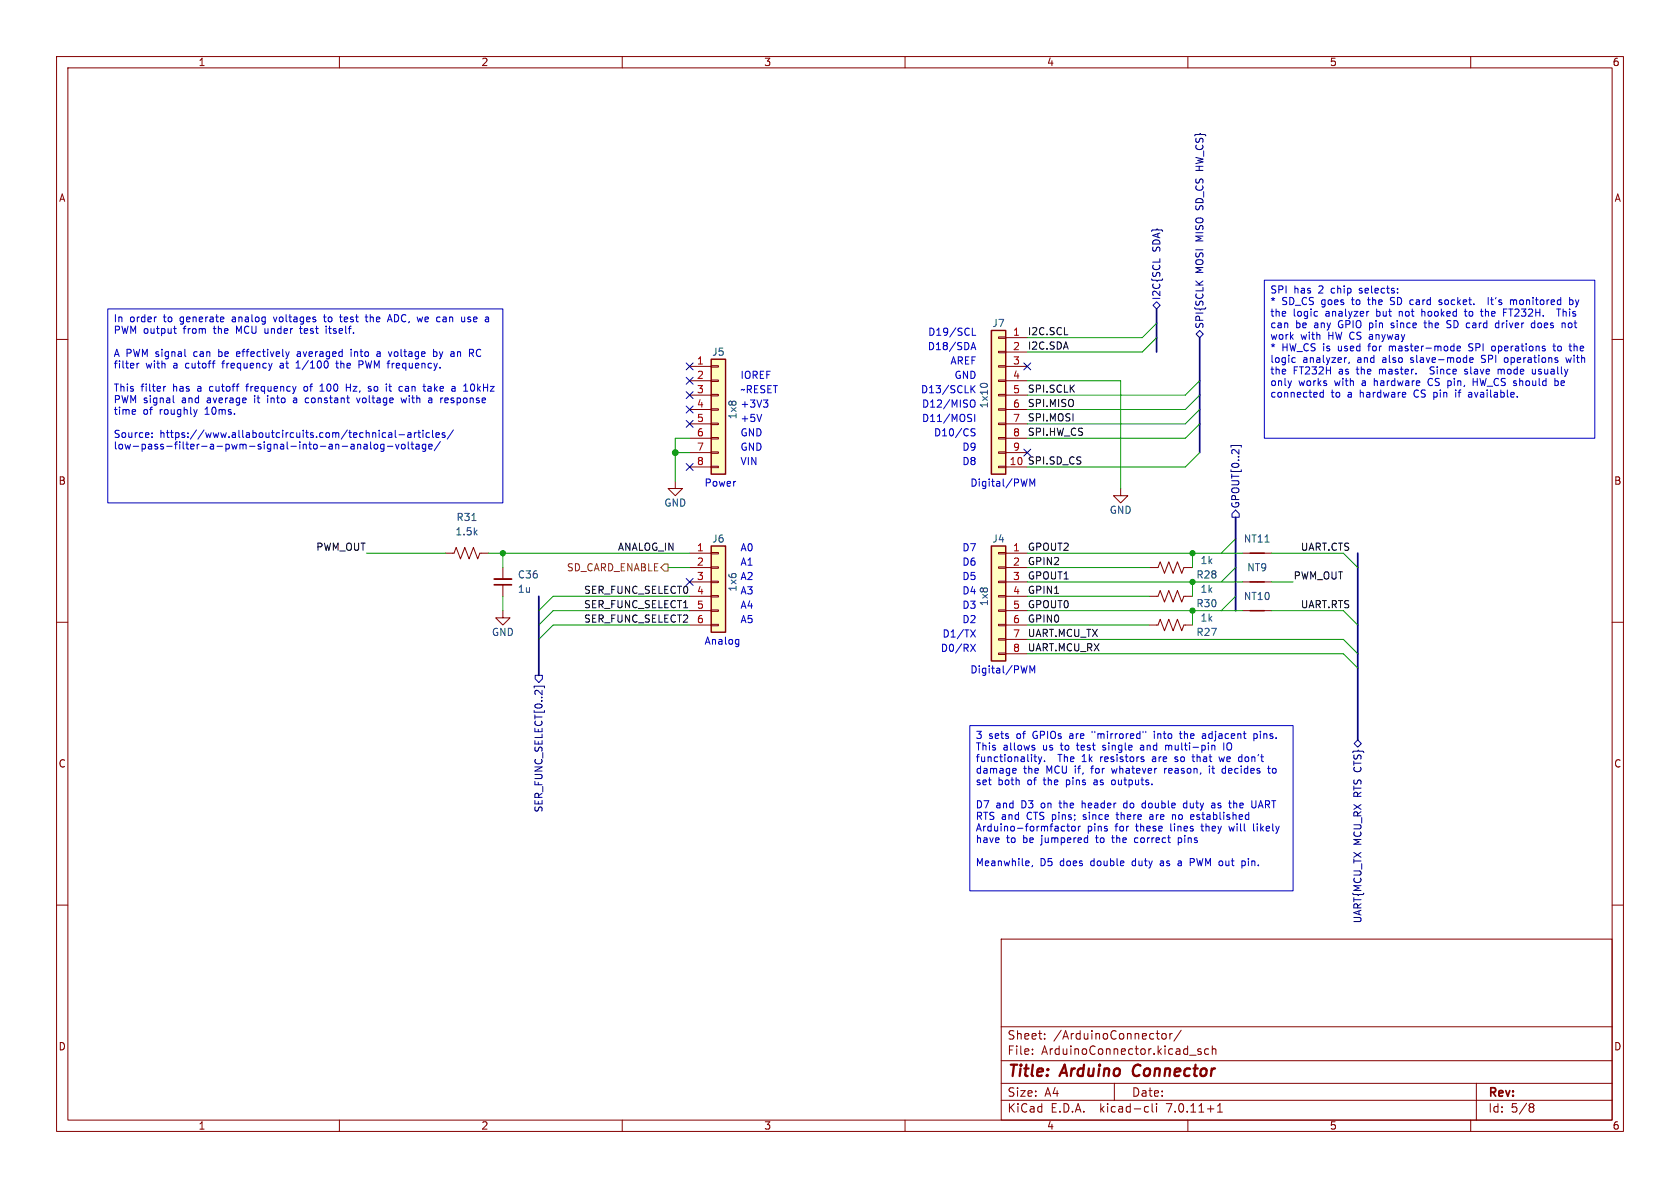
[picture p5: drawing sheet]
<svg xmlns="http://www.w3.org/2000/svg" width="297mm" height="210mm" viewBox="0 0 297 210" stroke-linecap="round" stroke-linejoin="round" font-family="sans-serif">
<g fill="none" stroke="#840000" stroke-width=".18">
<path d="M10 10h277v190h-277zM12 12h273v186h-273zM60 10v2M110 10v2M160 10v2M210 10v2M260 10v2M10 60h2M176.5 59.6h1.3v.2h-1.3zM177.8 59.7h3.8M285 60h2M121.9 64.8h3.8"/>
<path d="M121.9 67.3h3.8M121.9 69.9h3.8M121.9 72.4h3.8M121.9 74.9h3.8M121.9 77.5h3.8M125.7 79.9h1.3v.2h-1.3zM125.7 77.3h1.3v.3h-1.3zM125.7 74.8h1.3v.3h-1.3zM125.7 72.3h1.3v.2h-1.3zM125.7 69.7h1.3v.3h-1.3zM125.7 67.2h1.3v.2h-1.3zM125.7 64.6h1.3v.3h-1.3z"/>
<path d="M176.5 79.9h1.3v.2h-1.3zM176.5 77.3h1.3v.3h-1.3zM176.5 74.8h1.3v.3h-1.3zM176.5 72.3h1.3v.2h-1.3zM176.5 69.7h1.3v.3h-1.3zM176.5 67.2h1.3v.2h-1.3zM176.5 64.6h1.3v.3h-1.3zM176.5 62.1h1.3v.3h-1.3zM177.8 62.2h3.8M177.8 64.8h3.8M177.8 67.3h3.8M177.8 69.9h3.8"/>
<path d="M177.8 72.4h3.8M177.8 74.9h3.8M177.8 77.5h3.8M78.7 97.8h1.6l.3-1 .8 2 .8-2 .7 2 .8-2 .8 2 .3-1h1.6M119.4 85.1v1.3h1.2l-1.2 1.2-1.3-1.2h1.3M121.9 97.8h3.8M121.9 82.6h3.8M121.9 80h3.8M125.7 82.4h1.3v.3h-1.3zM125.7 97.7h1.3v.2h-1.3zM176.5 82.4h1.3v.3h-1.3zM176.5 97.7h1.3v.2h-1.3z"/>
<path d="M177.8 97.8h3.8M177.8 82.6h3.8M177.8 80h3.8M198.1 86.4v1.2h1.3l-1.3 1.3-1.3-1.3h1.3M219.7 97.8h5.1M10 110h2M88.9 108v1.2h1.3l-1.3 1.3-1.3-1.3h1.3M88.9 100.3v2.1M88.9 103.4v2M121.9 108h3.8M121.9 102.9h3.8M121.9 100.3h3.8"/>
<path d="M121.9 105.4h3.8M121.9 110.5h3.8M125.7 110.4h1.3v.2h-1.3zM125.7 107.8h1.3v.3h-1.3zM125.7 105.3h1.3v.2h-1.3zM125.7 102.7h1.3v.3h-1.3zM125.7 100.2h1.3v.3h-1.3zM176.5 115.4h1.3v.3h-1.3zM176.5 112.9h1.3v.3h-1.3zM176.5 110.4h1.3v.2h-1.3zM176.5 107.8h1.3v.3h-1.3zM176.5 105.3h1.3v.2h-1.3z"/>
<path d="M176.5 102.7h1.3v.3h-1.3zM176.5 100.2h1.3v.3h-1.3zM177.8 108h3.8M177.8 102.9h3.8M177.8 100.3h3.8M177.8 105.4h3.8M177.8 110.5h3.8M177.8 113h3.8M177.8 115.6h3.8M203.2 110.5h1.5l.4-1 .8 2 .7-2 .8 2 .8-2 .7 2 .4-1h1.5M203.2 100.3h1.5l.4-1 .8 2 .7-2 .8 2 .8-2 .7 2 .4-1h1.5M203.2 105.4h1.5l.4-1 .8 2 .7-2 .8 2 .8-2 .7 2 .4-1h1.5"/>
<path d="M219.7 108h5.1M219.7 102.9h5.1M285 110h2M10 160h2M285 160h2M177 166h108v32h-108zM60 198v2M110 198v2M160 198v2M177 194.5h108M177 191.5h108M177 187.5h108"/>
<path d="M177 181.5h108M182.5 186.3v.1M182.5 185.5v.1M184.7 183.6v.1M184.7 182.8v.1M197 191.5v3M202.6 195.6l.4 .1M203 196.5l-.4 .1M203.7 195.1v1.3l.2 .2M204.5 195.1v.1M204.5 195.6v1M205.5 182.8l.2-.1 .4 .1 .1 .6-.2 .2-.3 .1-.2-.1z"/>
<path d="M206.8 182.7v1M207.2 182.7l-.2 .1-.2 .2M208.8 182.1l-1.3 2M210 198v2M210.3 186.5h1.2M212.3 185.5l-.3-.1-.3 .2 .1 .2 .5 .2v.3h-.6M213.7 185.5l-.5-.1-.2 .3v.4l.1 .2h.6M214.3 185.5l.2-.1 .4 .1 .1 .9M214.3 184.9v1.5M215.2 196.6h.9M215.2 195.5l.5-.4v1.5M260 198v2"/>
<path d="M261 191.5v6.5M270.6 195.1h.3l.3 .3-.3 .3M270.6 195.7h.3M270.9 195.7l.2 .2 .1 .4-.3 .3h-.3"/>
</g>
<path d="M200.6 188.5a1.27 1.27 0 0 0 0 1.6" fill="none" stroke="#840000" stroke-width=".4"/>
<path d="M175.3 58.4h2.5v25.4h-2.5zM125.7 63.5h2.6v20.3h-2.6zM125.7 96.5h2.6v15.3h-2.6zM175.3 96.5h2.5v20.3h-2.5zM221 97.8h2.5M221 108h2.5M221 102.9h2.5" fill="none" stroke="#840000" stroke-width=".25"/>
<path d="M87.4 102.4h3" fill="none" stroke="#840000" stroke-width=".33"/>
<path d="M87.4 103.4h3" fill="none" stroke="#840000" stroke-width=".3"/>
<g fill="#ffffc2" stroke="#ffffc2" stroke-width=".18">
<path d="M175.3 58.4h2.5v25.4h-2.5z"/>
<path d="M175.3 96.5h2.5v20.3h-2.5z"/>
<path d="M125.7 63.5h2.6v20.3h-2.6z"/>
<path d="M125.7 96.5h2.6v15.3h-2.6z"/>
</g>
<path d="M173.4 67.9l.4-.1 .7 .1M83.4 92h.8" fill="none" stroke="#006464" stroke-width=".18"/>
<g fill="none" stroke="#000084" stroke-width=".18">
<path d="M203.8 54l.7-.7 .6 .7-.6 .6zM205 45.7v.6M211.5 59.1l.6-.7 .6 .7-.6 .6zM121.3 69.2l1.2 1.3M121.3 71.8l1.2 1.2M121.3 74.3l1.2 1.2M121.3 64.2l1.2 1.2M121.3 66.7l1.2 1.2M122.5 69.2l-1.2 1.3M122.5 71.8l-1.2 1.2M122.5 74.3l-1.2 1.2M122.5 64.2l-1.2 1.2"/>
<path d="M122.5 66.7l-1.2 1.2M181 79.4l1.2 1.2M181 64.2l1.2 1.2M182.2 79.4l-1.2 1.2M182.2 64.2l-1.2 1.2M217.6 79.1v-.3h1.8v.3M121.3 81.9l1.2 1.3M122.5 81.9l-1.2 1.3M218.4 90.2l.7 .6v.6h-1.3v-.6zM94.6 119.4h1.3v.6l-.7 .7-.6-.7zM121.3 102.3l1.2 1.2M122.5 102.3l-1.2 1.2"/>
<path d="M94.4 121.6v-.3h1.9v.3M239.4 131.4l.6-.6 .7 .6-.7 .7z"/>
</g>
<path d="M117.5 99.7h.6v1.3h-.6l-.7-.7z" fill="none" stroke="#725600" stroke-width=".18"/>
<g fill="none" stroke="#0000c2" stroke-width=".18">
<path d="M19 54.6h69.9v34.3h-69.9zM30.7 58.1h.5M30.9 57.7v1l.3 .2M48.3 56l.3 .9M53.1 57.7v1l.3 .2M57.2 56h.5M57.4 55.6v1.1l.3 .2M57.7 58.1v.8M58.1 58.1h.5M60 56h.5M60.2 56.7l.3 .2M64.6 56h.4"/>
<path d="M64.7 55.6v1.1l.3 .2M68.6 56.5h.6M68.9 55.6l.4 1.3M78.3 56.7l.2 .2h.3M78.7 56l-.4 .1M78.8 56.4h-.3l-.2 .2M82.7 56.8h.5M83.2 56.1l-.3-.1-.2 .2 .1 .2 .4 .1M171.9 58v1.3h.6M223.5 49.5h58.4v28h-58.4zM232.9 55.8l-.1 .1M242 55l-.3 .2"/>
<path d="M245.8 53.8h.2M245.8 52.8l.2 .4M245.9 57.9h.1M246.1 57.1l-.2 .2 .2 .2M251.4 54.6v1.3M251.5 55l-.1 .2M251.7 57.1h.5M251.9 56.7v1.1l.3 .1M254.9 53.1l-.3-.1-.2 .2 .5 .4M254.9 53.7l-.2 .1h-.3M255.8 57.9h.6M255.8 56.9l.1 .3 .5 .2"/>
<path d="M258.9 55h.4M259 54.6v1.1l.3 .2M261.7 55h.5M261.9 55.7l.3 .2M263.1 52.6v1.2M263.5 53h.5M263.7 52.6v1.1l.3 .1M264.4 57.8l.2 .1h.4M265 57.2l-.4-.1-.2 .1M265 56.7v1.2M265.8 55.2h.4M267.2 53l.4 .2"/>
<path d="M267.6 53.2l.2-.2 .3 .1v.7M267.6 53.2v.6M270.8 57.2h.5M270.8 57.9h.5M271.3 56.7v1.2M275.6 54.6v1.3M276.3 54.6v1.3M276.5 55l-.2 .2M277.5 53.1l.4-.1 .2 .2-.1 .6h-.5M277.5 52.6v1.2M277.5 57.1l-.3 .2v.4l.3 .2M278.5 53l.3 .8"/>
<path d="M278.8 53.8l-.3 .5M279.1 53l-.3 .8M23.9 73.2h-.1M24 72.6v.1l-.6 .1M24.2 64.2v.9M24.3 64.3l-.1 .2M26.9 77.2v.1M26.9 76.5v.2M28.9 68.3v.9M29.3 68.3l-.4 .2M30.6 69.9v1.1l.2 .2M32.7 62.8l.2 .2"/>
<path d="M34.9 72.4l-.3 .8M37.5 64.2h.5M37.9 63.8h.1M42 62.2l-.2 .2v.4l.2 .2M42.4 62.5l-.6 .1M43.4 68.3h.5M43.7 67.9l-.1 1.3M47.3 70.4v.8M49.7 64.6l-.2 .2 .2 .3M51.1 62.2l-.3 .8M52.3 70.7h-.3l-.1 .2v.2l.4 .1M52.3 65.1h.8"/>
<path d="M52.3 64.2l.4-.4v1.3M52.9 62.2h-.3M53 62.5h-.3l-.2 .2 .1 .3h.4M54.2 68.3l-.4 .1-.1 .1 .1 .5 .4 .2M54.2 70.4h.4M54.6 71.1l-.4 .1M56.6 69.2h.7M56.6 68.2l.3-.3v1.3M59.5 63.8v1.1l.3 .2M60.5 78.9h1M61.2 67.9v1.3M61.2 68.5h.8"/>
<path d="M62 67.9v1.3M62.1 61.7v.2M62.1 62.2v.8M62.6 78.8l-.4 .1-.2 .2 .2 .3 .4-.1M62.6 78.7v.7M63 70.4l.3 .8 .3-.8M63.2 78.5v.9M63.8 78.7v.7M64.2 64l-.1 .4-.6 .1M64.9 78.8l-.4 .1-.2 .2 .2 .3 .4-.1M64.9 78.7v.7M65.5 68.7l.1 .2-.1 .3"/>
<path d="M65.5 68.3l.1 .1M65.5 78.1v1.1l.2 .2M66.2 78.7l-.1 .4 .3 .3 .3-.1 .1-.2-.1-.4M66.7 62.2h.5v.8M67.2 62.5h-.4l-.2 .2 .2 .3h.4M67.3 78.7v.6l.2 .1 .4-.1M67.9 78.5v1.1l-.3 .2-.3-.1M68.3 67.9v.1M68.5 78.9h1M68.7 68.3h.5M68.7 76.5h.5l.1 .8M68.9 67.9v1.1"/>
<path d="M69 69.1l.2 .1M69.3 76.8h-.5l-.1 .2 .1 .3h.5M69.9 76.1v1.1l.2 .1M69.9 78.5l.3 .9 .3-.9M70.5 76.8h1M70.9 70.4l.2 .8 .3-.6 .2 .6 .3-.8M71 78.7l.2-.2 .4 .2v.4l-.1 .2-.3 .1-.2-.1zM72.1 68.3l-.4 .1M72.1 68.7h-.3l-.2 .2 .1 .2 .4 .1M72.1 76.5h.5l.1 .8M72.2 78.1v1.1l.2 .2M72.7 78.5h.4"/>
<path d="M72.7 76.8h-.5l-.1 .2 .1 .3h.5M72.8 78.1v1.1l.3 .2M73.3 76.5v.8M73.6 78.6h.4l.1 .8M73.6 76.5l-.3 .2M73.9 76.5h.4M74 76.1v1.1l.3 .1M74.1 78.8l-.4 .1-.2 .2 .2 .3 .4-.1M74.8 76.1v.1M74.8 76.5v.8M75 67.9v1.1M75.3 78.6l-.4-.1-.2 .3 .1 .5h.5"/>
<path d="M75.3 78.5v1.1l-.3 .2-.3-.1M75.7 68.4h.5v.8M75.7 69.1h.5M75.8 79l.6-.2-.1-.2-.3-.1-.2 .2 .1 .6h.4M75.9 70.4h.3l.1 .1v.7M75.9 76.5h-.3l-.3 .2 .1 .6h.5M76.2 68.6l-.5 .1M76.3 70.7h-.4M76.3 71.1l-.4 .1M76.5 76.1v1.1l.1 .1M76.6 62.2h.4l.3 .2-.2 .6h-.5M76.6 61.7v1.3"/>
<path d="M77.1 76.9l.6-.1-.1-.3h-.3l-.2 .2v.6h.5M77.7 62.2l.3 .8M77.8 63.4h-.1M77.9 78l-1.1 1.7M78.6 76.5h-.3l-.1 .2v.1l.4 .2v.3h-.4M78.8 70.4h.4v.3l-.6 .1M79.2 71.1l-.4 .1M80.2 76l-1.1 1.6M80.9 62.2v.8M81.1 62.2l-.2 .1M82.2 68.1l.1-.2v1.3M83.3 68l.2-.1a.72 .72 0 0 1 .1 1.3"/>
<path d="M83.7 61.9l-.7-.2v1.3M84.6 61.7a.68 .68 0 0 0-.4 .7 .68 .68 0 0 0 .4 .6M134.7 73.2l-.5 1.3M135 70.7h.7l-.4 .5M135.5 71.2l.2 .2v.3l-.2 .3M171.5 73.9l.3 .3-.3 .3M171.6 73.2l.2 .1M171.6 70.9l.2-.2a.43 .43 0 0 1 .6 .4v.5a.43 .43 0 0 1-.3 .4 .43 .43 0 0 1-.5-.2M171.7 61.8l.4-1.3 .4 1.3M171.7 76.3l.6 .2 .1 .3-.3 .3-.4-.1M171.8 61.5h.6M171.8 68.7l.6 .7"/>
<path d="M172.3 73.2v1.3M172.4 75.8h-.5l-.2 .1M172.4 68.2l-.7 .7M228.3 67.3l-.3 .9M228.9 63.2l.1 .1M229 64l-.4 .1M233.9 69.4h-.3l-.3 .2 .2 .5h.4M233.9 68.9v1.3M237.9 63.2h.2M238.5 64l-.1 .3M245.6 61.2v.8M252.7 67l-.2 .4 .2 .7"/>
<path d="M252.8 66.1h.5M252.8 65.1l.1 .3 .4 .1M257.4 69.4v.8M257.6 61.6l.6-.1-.1-.3h-.3l-.2 .2 .1 .6h.4M259.4 65.3h-.3l-.2 .2 .6 .4M259.5 65.9l-.2 .2h-.4M259.6 70l.2 .2 .4-.1M259.6 62h.5M259.8 63.6l.6-.1v-.2l-.4-.1-.2 .2 .1 .6h.5M260 69.4h.1M260.2 60.8h-.3l-.3 .2 .2 .3 .3 .1M260.2 69.7h-.4l-.2 .2"/>
<path d="M260.4 66.9v1.3M260.4 67.5h.8M261.9 64l.2 .1M261.9 63l.2 .4M263.8 62h.4M263.8 61.2h.4M264.8 65.4l.4-.1 .2 .2M264.8 65.3v.8M265.4 65.5v.6M265.6 65.3l-.2 .2M266 63.3l-.1 .5 .2 .2 .3 .1M271.4 66l-.1 .1h-.3"/>
<path d="M271.4 65.3v.8M274.5 61.2h.5M274.7 60.8v1l.3 .2M274.9 66.9v1.3M275.4 67.4v.6l-.2 .2-.3-.1M276.8 63.2l.3 .9 .2-.6 .2 .6M278.3 60.8v1.2M278.5 61.2l-.2 .1M182.1 85.9v-1.2l.4 .9 .4-.9v1.2M130.2 113l.4 .1M130.6 113v1.1l-.2 .2M130.6 113.8l-.4 .1"/>
<path d="M171.6 113.9l.8 1.3M171.6 111.3l.8 1.3M172.4 113.9l-.8 1.3M172.4 111.3l-.8 1.3M182.1 119v-1.3l.4 .9 .4-.9v1.3M171.4 128.3h57.2v29.2h-57.2zM179.6 136.6l-.4 .1M179.6 136v.1l-.6 .2M182.8 132.2l.2 .1-.2 .3M182.8 131.7l.1 .1M182.8 133.8h.5M183 133.4v1.1l.3 .1"/>
<path d="M183.6 133.8l.3 .8M183.9 134.6l-.3 .5M184.2 133.8l-.3 .8M184.7 134.5v.1M193.1 129.3v.2M193.5 137.9h-.1M193.5 138.2l-.1 .2 .1 .3M194.9 132.5l.2 .1M195.1 131.7l-.2 .2 .2 .3M196.5 135.8l.3 .9M196.9 137.9h-.3l-.1 .2 .1 .5 .3 .1M202 131.7l-.3 .1"/>
<path d="M202.1 132.1h-.3l-.2 .2 .1 .2 .4 .1M202.1 129.3v.2M202.2 134.3v.3M202.6 129.3v.2M203.9 133.8h-.1M203.9 134.2l-.2 .1 .2 .3M204.1 129.3v.1M204.1 129.7v.8M205.9 135.8v.9M206.1 131.9l.3-.2 .2 .2M206.1 131.7v.9M206.2 135.8l-.3 .3"/>
<path d="M207.7 134.6h.4M207.7 134l.1 .2h.3M208.5 129.7h.5M208.7 129.3v1.1l.3 .1M210.9 133.4v1.1M211 134.6h.2M212.6 129.8h.5v.7M212.6 130.5h.5M213.1 130l-.5 .1M213.8 135.8v.9M214.2 135.8h.5M214.8 131.9v.7"/>
<path d="M215.5 133.8l.2 .8 .3-.6 .2 .6 .3-.8M216.3 135.8l.3 .1M216.3 131.3v1.3M216.6 136.6l-.3 .1M216.6 135.4v1.3M216.9 131.7l.1 .7 .2 .2M219.6 133.4v1.2M221.7 129.8l.3-.1 .3 .2-.1 .6h-.5M221.7 129.7v1.3M224.1 135.8h.5M224.3 135.4v1.1l.3 .2M225.2 135.8l-.3 .3v.3l.3 .3"/>
<path d="M181.8 152.2l.1 .3-.6 .1M181.9 153h-.1M182.5 153l-.1 .2M187.6 146.7l.3 .2 .3-.1M187.7 146.2l-.1 .1M188.8 145.6v1.1l.3 .2M189.5 146.2l-.1 .5 .3 .2 .3-.1 .1-.1-.1-.5M190.6 146.1v.8M191 146.1l-.4 .2M191.3 141.5v1.3M191.5 142l-.2 .1M192.3 147.7v1.2"/>
<path d="M192.3 148.9h-.1M196.5 148.1h.5M196.7 147.7l.1 1.2M197.3 144h.5M197.5 143.6v1.2M199.1 142h-.4l-.1 .2 .1 .5 .4 .1M201 148.1l-.3 .1-.1 .1v.5l.4 .1M202 142h.5M202 142.8h.5M203.6 144l-.3 .1M203.7 144.4h-.3l-.2 .2 .1 .2 .4 .1M205.3 152.2l-.1 .1"/>
<path d="M205.3 152.6l-.2 .1 .2 .3M207.3 144.1l.3-.1 .2 .2M207.3 144v.9M208.3 148.2l.4-.1 .1 .1M208.3 148.1v1.3M208.7 152.2l-.4 .1M208.7 152.6h-.3l-.2 .1 .1 .3h.4M208.8 148.8l-.1 .1h-.4M209.8 142h-.3l-.3 .2 .1 .6h.5M209.8 141.5v1.3M211 151.8h-.6v1.2M211 152.4h-.6"/>
<path d="M211 144.8l-.3 .1M211.1 144.2v.1l-.6 .1M212.3 146.1h.5M212.5 145.6v1.2M214.4 142h.3l.1 .8M214.8 142.8h-.4M214.8 142.3h-.4M217.3 146.1l.2 .8 .2-.6M217.4 141.5v1.1M218.1 141.5v1.3M218.5 142l-.4 .1M219.7 152.2l.3 .1 .2 .1-.1 .5-.4 .1"/>
<path d="M221.6 145.6v1.1l.2 .2M222 141.5v1.2M222.6 142.5h.6M222.9 141.5l-.4 1.3"/>
</g>
<path d="M204.5 54.6v7.6M212.1 59.7v20.3M218.4 91.4v16.6M240 97.8v33M95.2 105.4v14" fill="none" stroke="#000084" stroke-width=".3"/>
<g fill="none" stroke="#009600" stroke-width=".18">
<path d="M204.5 57.2l-2.6 2.5h-20.3M204.5 59.7l-2.6 2.5h-20.3M121.9 77.5h-2.5v7.6M181.6 67.3h16.5v19.1M212.1 74.9l-2.6 2.6h-27.9M212.1 69.9l-2.6 2.5h-27.9M212.1 72.4l-2.6 2.5h-27.9M212.1 67.3l-2.6 2.6h-27.9M64.8 97.8h13.9M86.4 97.8h35.5M88.9 97.8v2.5M119.4 80h2.5"/>
<path d="M181.6 97.8h38.1M210.8 97.8v2.5M212.1 80l-2.6 2.6h-27.9M218.4 95.3l-2.5 2.5M224.8 97.8h12.7l2.5 2.5M88.9 105.4v2.6M118.1 100.3h3.8M121.9 108h-24.1l-2.6 2.5M121.9 105.4h-24.1l-2.6 2.6M121.9 110.5h-24.1l-2.6 2.5M181.6 108h38.1M181.6 105.4h21.6"/>
<path d="M181.6 110.5h21.6M181.6 100.3h21.6M181.6 102.9h38.1M181.6 115.6h55.9l2.5 2.5M181.6 113h55.9l2.5 2.6M210.8 102.9v2.5M210.8 108v2.5M218.4 105.4l-2.5 2.6M218.4 100.3l-2.5 2.6M224.8 108h12.7l2.5 2.5M224.8 102.9h3.8"/>
</g>
<g fill="#009600" stroke="#009600" stroke-width=".18">
<circle cx="210.8" cy="108" r=".46"/>
<circle cx="210.8" cy="102.9" r=".46"/>
<circle cx="210.8" cy="97.8" r=".46"/>
<circle cx="119.4" cy="80" r=".51"/>
<circle cx="88.9" cy="97.8" r=".46"/>
</g>
<g font-size="2.8" fill="#840000">
<text x="178" y="190.9">Title:</text>
<text x="187.7" y="190.9">Arduino</text>
<text x="201.1" y="190.9">Connector</text>
</g>
<g font-size="2.1" fill="#840000">
<text x="178" y="184">Sheet:</text>
<text x="186.2" y="184">/ArduinoConnector/</text>
<text x="178" y="186.7">File:</text>
<text x="184.1" y="186.7">ArduinoConnector.kicad_sch</text>
<text x="178" y="196.9">KiCad</text>
<text x="178" y="194.1">Size:</text>
<text x="184.7" y="194.1">A4</text>
<text x="185.7" y="196.9">E.D.A.</text>
<text x="194.6" y="196.9">kicad-cli</text>
<text x="200" y="194.1">Date:</text>
<text x="206.5" y="196.9">7.0.11+1</text>
<text x="263" y="194.3">Rev:</text>
<text x="263" y="196.9">Id:</text>
<text x="267.1" y="196.9">5/8</text>
</g>
<g font-size="1.8" fill="#840000">
<text x="35" y="11.9">1</text>
<text x="85" y="11.9">2</text>
<text x="135" y="11.9">3</text>
<text x="185" y="11.9">4</text>
<text x="235" y="11.9">5</text>
<text x="285" y="11.9">6</text>
<text x="10.3" y="35.9">A</text>
<text x="285.3" y="35.9">A</text>
<text x="10.3" y="85.9">B</text>
<text x="285.3" y="85.9">B</text>
<text x="10.3" y="135.9">C</text>
<text x="285.3" y="135.9">C</text>
<text x="10.3" y="185.9">D</text>
<text x="285.3" y="185.9">D</text>
<text x="35" y="199.9">1</text>
<text x="85" y="199.9">2</text>
<text x="135" y="199.9">3</text>
<text x="185" y="199.9">4</text>
<text x="235" y="199.9">5</text>
<text x="285" y="199.9">6</text>
</g>
<g font-size="1.8" fill="#000084">
<text x="213" y="36.8" transform="rotate(-90 213 36.8)">SD_CS HW_CS}</text>
<text x="205.3" y="44.5" transform="rotate(-90 205.3 44.5)">SDA}</text>
<text x="213" y="42.6" transform="rotate(-90 213 42.6)">MISO</text>
<text x="205.3" y="53.1" transform="rotate(-90 205.3 53.1)">I2C{SCL</text>
<text x="213" y="48.4" transform="rotate(-90 213 48.4)">MOSI</text>
<text x="213" y="58.2" transform="rotate(-90 213 58.2)">SPI{SCLK</text>
<text x="219.3" y="90" transform="rotate(-90 219.3 90)">GPOUT[0..2]</text>
<text x="96.1" y="143.7" transform="rotate(-90 96.1 143.7)">SER_FUNC_SELECT[0..2]</text>
<text x="240.9" y="163.3" transform="rotate(-90 240.9 163.3)">UART{MCU_TX MCU_RX RTS CTS}</text>
</g>
<g font-size="1.8" fill="#0000c2">
<text x="224.5" y="52.2">SPI</text>
<text x="228.7" y="52.2">has</text>
<text x="233.2" y="52.2">2</text>
<text x="235.6" y="52.2">chip</text>
<text x="240.8" y="52.2">selects:</text>
<text x="20" y="57.3">In</text>
<text x="20" y="59.3">PWM output</text>
<text x="22.9" y="57.3">order</text>
<text x="29.1" y="57.3">to</text>
<text x="32.1" y="57.3">generate</text>
<text x="32.6" y="59.3">from</text>
<text x="38.1" y="59.3">the</text>
<text x="41.5" y="57.3">analog</text>
<text x="42.2" y="59.3">MCU under</text>
<text x="49.1" y="57.3">voltages</text>
<text x="53.9" y="59.3">test</text>
<text x="58.2" y="57.3">to</text>
<text x="58.7" y="59.3">itself.</text>
<text x="61.2" y="57.3">test</text>
<text x="66" y="57.3">the</text>
<text x="70.1" y="57.3">ADC, we</text>
<text x="79.1" y="57.3">can</text>
<text x="83.6" y="57.3">use</text>
<text x="164" y="59.4">D19/SCL</text>
<text x="224.5" y="54.3">*</text>
<text x="224.5" y="56.3">the</text>
<text x="224.5" y="58.3">can</text>
<text x="226.6" y="54.3">SD_CS goes</text>
<text x="228.6" y="56.3">logic</text>
<text x="229" y="58.3">be</text>
<text x="232.4" y="58.3">any</text>
<text x="234.4" y="56.3">analyzer</text>
<text x="236.9" y="58.3">GPIO pin</text>
<text x="239.3" y="54.3">to</text>
<text x="242.3" y="54.3">the</text>
<text x="243.6" y="56.3">but</text>
<text x="246.5" y="54.3">SD card</text>
<text x="246.6" y="58.3">since</text>
<text x="247.8" y="56.3">not</text>
<text x="252" y="56.3">hooked</text>
<text x="252.7" y="58.3">the</text>
<text x="255.5" y="54.3">socket.</text>
<text x="256.9" y="58.3">SD card</text>
<text x="259.9" y="56.3">to</text>
<text x="262.9" y="56.3">the</text>
<text x="264.5" y="54.3">It's</text>
<text x="265.9" y="58.3">driver</text>
<text x="267" y="56.3">FT232H.</text>
<text x="268.7" y="54.3">monitored</text>
<text x="272.4" y="58.3">does</text>
<text x="277" y="56.3">This</text>
<text x="278" y="58.3">not</text>
<text x="20" y="63.4">A PWM signal</text>
<text x="20" y="65.5">filter</text>
<text x="25.8" y="65.5">with</text>
<text x="30.8" y="65.5">a</text>
<text x="33.1" y="65.5">cutoff</text>
<text x="34.5" y="63.4">can</text>
<text x="39.1" y="63.4">be</text>
<text x="39.8" y="65.5">frequency</text>
<text x="42.5" y="63.4">effectively</text>
<text x="50.2" y="65.5">at</text>
<text x="53.2" y="65.5">1/100</text>
<text x="53.4" y="63.4">averaged</text>
<text x="60.6" y="65.5">the</text>
<text x="63.1" y="63.4">into</text>
<text x="64.7" y="65.5">PWM frequency.</text>
<text x="67.9" y="63.4">a</text>
<text x="70.2" y="63.4">voltage</text>
<text x="78.3" y="63.4">by</text>
<text x="81.6" y="63.4">an</text>
<text x="85" y="63.4">RC</text>
<text x="163.9" y="62">D18/SDA</text>
<text x="167.9" y="64.5">AREF</text>
<text x="224.5" y="60.4">work</text>
<text x="224.5" y="62.4">*</text>
<text x="224.5" y="64.5">logic</text>
<text x="226.6" y="62.4">HW_CS is</text>
<text x="229.9" y="60.4">with</text>
<text x="230.3" y="64.5">analyzer,</text>
<text x="234.9" y="60.4">HW CS anyway</text>
<text x="236.8" y="62.4">used</text>
<text x="240.1" y="64.5">and</text>
<text x="242.4" y="62.4">for</text>
<text x="244.7" y="64.5">also</text>
<text x="246.2" y="62.4">master-mode</text>
<text x="249.8" y="64.5">slave-mode</text>
<text x="260.5" y="62.4">SPI</text>
<text x="262.6" y="64.5">SPI</text>
<text x="264.8" y="62.4">operations</text>
<text x="266.8" y="64.5">operations</text>
<text x="275.9" y="62.4">to</text>
<text x="278" y="64.5">with</text>
<text x="279" y="62.4">the</text>
<text x="20" y="69.6">This</text>
<text x="20" y="71.6">PWM signal</text>
<text x="24.9" y="69.6">filter</text>
<text x="30.7" y="69.6">has</text>
<text x="32.3" y="71.6">and</text>
<text x="35.2" y="69.6">a</text>
<text x="36.9" y="71.6">average</text>
<text x="37.5" y="69.6">cutoff</text>
<text x="44.2" y="69.6">frequency</text>
<text x="45.4" y="71.6">it</text>
<text x="47.9" y="71.6">into</text>
<text x="52.7" y="71.6">a</text>
<text x="54.6" y="69.6">of</text>
<text x="55" y="71.6">constant</text>
<text x="57.6" y="69.6">100</text>
<text x="62.4" y="69.6">Hz,</text>
<text x="64.4" y="71.6">voltage</text>
<text x="66.6" y="69.6">so</text>
<text x="69.9" y="69.6">it</text>
<text x="72.4" y="69.6">can</text>
<text x="72.4" y="71.6">with</text>
<text x="77" y="69.6">take</text>
<text x="77.4" y="71.6">a</text>
<text x="79.7" y="71.6">response</text>
<text x="82.2" y="69.6">a</text>
<text x="84.5" y="69.6">10kHz</text>
<text x="130.8" y="67.1">IOREF</text>
<text x="130.8" y="69.6">~RESET</text>
<text x="162.7" y="69.6">D13/SCLK</text>
<text x="168.6" y="67.1">GND</text>
<text x="224.5" y="66.5">the</text>
<text x="224.5" y="68.6">only</text>
<text x="224.5" y="70.6">connected</text>
<text x="228.6" y="66.5">FT232H</text>
<text x="229.6" y="68.6">works</text>
<text x="235.3" y="70.6">to</text>
<text x="236.1" y="68.6">with</text>
<text x="236.8" y="66.5">as</text>
<text x="238.4" y="70.6">a</text>
<text x="240.1" y="66.5">the</text>
<text x="240.7" y="70.6">hardware</text>
<text x="241" y="68.6">a</text>
<text x="243.4" y="68.6">hardware</text>
<text x="244.3" y="66.5">master.</text>
<text x="250.4" y="70.6">CS pin</text>
<text x="253.1" y="68.6">CS pin,</text>
<text x="253.7" y="66.5">Since</text>
<text x="258.2" y="70.6">if</text>
<text x="260" y="66.5">slave</text>
<text x="260.7" y="70.6">available.</text>
<text x="261.5" y="68.6">HW_CS should</text>
<text x="266.1" y="66.5">mode</text>
<text x="272.3" y="66.5">usually</text>
<text x="276.3" y="68.6">be</text>
<text x="20" y="73.6">time</text>
<text x="20" y="77.7">Source:</text>
<text x="25.3" y="73.6">of</text>
<text x="28.2" y="77.7">https://www.allaboutcircuits.com/technical-articles/</text>
<text x="28.3" y="73.6">roughly</text>
<text x="36.5" y="73.6">10ms.</text>
<text x="130.8" y="72.1">+3V3</text>
<text x="130.8" y="74.7">+5V</text>
<text x="130.8" y="77.2">GND</text>
<text x="162.9" y="74.7">D11/MOSI</text>
<text x="162.9" y="72.1">D12/MISO</text>
<text x="165" y="77.2">D10/CS</text>
<text x="20" y="79.8">low-pass-filter-a-pwm-signal-into-an-analog-voltage/</text>
<text x="130.8" y="82.3">VIN</text>
<text x="130.8" y="79.8">GND</text>
<text x="170" y="82.3">D8</text>
<text x="170" y="79.8">D9</text>
<text x="124.5" y="86.1">Power</text>
<text x="171.4" y="86.1">Digital/PWM</text>
<text x="130.8" y="100.1">A1</text>
<text x="130.8" y="97.5">A0</text>
<text x="170" y="97.5">D7</text>
<text x="170" y="100.1">D6</text>
<text x="130.8" y="107.7">A4</text>
<text x="130.8" y="105.2">A3</text>
<text x="130.8" y="102.6">A2</text>
<text x="170" y="105.2">D4</text>
<text x="170" y="107.7">D3</text>
<text x="170" y="102.6">D5</text>
<text x="130.8" y="110.2">A5</text>
<text x="166.5" y="112.8">D1/TX</text>
<text x="170" y="110.2">D2</text>
<text x="124.5" y="114.1">Analog</text>
<text x="166.2" y="115.3">D0/RX</text>
<text x="171.4" y="119.1">Digital/PWM</text>
<text x="172.4" y="130.9">3</text>
<text x="174.8" y="130.9">sets</text>
<text x="179.8" y="130.9">of</text>
<text x="182.9" y="130.9">GPIOs</text>
<text x="189.5" y="130.9">are</text>
<text x="193.7" y="130.9">&quot;mirrored&quot;</text>
<text x="204.9" y="130.9">into</text>
<text x="209.7" y="130.9">the</text>
<text x="213.8" y="130.9">adjacent</text>
<text x="223.1" y="130.9">pins.</text>
<text x="172.4" y="133">This</text>
<text x="172.4" y="135">functionality.</text>
<text x="172.4" y="137.1">damage</text>
<text x="177.3" y="133">allows</text>
<text x="181" y="137.1">the</text>
<text x="184.5" y="133">us</text>
<text x="185.1" y="137.1">MCU if,</text>
<text x="187.2" y="135">The</text>
<text x="187.8" y="133">to</text>
<text x="190.9" y="133">test</text>
<text x="191.6" y="135">1k</text>
<text x="193.4" y="137.1">for</text>
<text x="195" y="135">resistors</text>
<text x="195.6" y="133">single</text>
<text x="197.2" y="137.1">whatever</text>
<text x="202.5" y="133">and</text>
<text x="204.4" y="135">are</text>
<text x="206.7" y="137.1">reason,</text>
<text x="207.1" y="133">multi-pin</text>
<text x="208.6" y="135">so</text>
<text x="211.9" y="135">that</text>
<text x="214.8" y="137.1">it</text>
<text x="216.8" y="135">we</text>
<text x="217.3" y="137.1">decides</text>
<text x="217.6" y="133">IO</text>
<text x="220.4" y="135">don't</text>
<text x="225.7" y="137.1">to</text>
<text x="172.4" y="139.1">set</text>
<text x="172.4" y="143.2">D7</text>
<text x="176.1" y="143.2">and</text>
<text x="176.4" y="139.1">both</text>
<text x="180.7" y="143.2">D3</text>
<text x="181.8" y="139.1">of</text>
<text x="184.3" y="143.2">on</text>
<text x="184.8" y="139.1">the</text>
<text x="187.8" y="143.2">the</text>
<text x="188.9" y="139.1">pins</text>
<text x="191.9" y="143.2">header</text>
<text x="194" y="139.1">as</text>
<text x="197.4" y="139.1">outputs.</text>
<text x="199.5" y="143.2">do</text>
<text x="203" y="143.2">double</text>
<text x="210.5" y="143.2">duty</text>
<text x="215.7" y="143.2">as</text>
<text x="219" y="143.2">the</text>
<text x="223.1" y="143.2">UART</text>
<text x="172.4" y="145.3">RTS and</text>
<text x="172.4" y="147.3">Arduino-formfactor</text>
<text x="172.4" y="149.4">have</text>
<text x="177.9" y="149.4">to</text>
<text x="181" y="149.4">be</text>
<text x="181.6" y="145.3">CTS pins;</text>
<text x="184.4" y="149.4">jumpered</text>
<text x="192" y="145.3">since</text>
<text x="192.2" y="147.3">pins</text>
<text x="194.3" y="149.4">to</text>
<text x="197.3" y="147.3">for</text>
<text x="197.3" y="149.4">the</text>
<text x="198.1" y="145.3">there</text>
<text x="201.1" y="147.3">these</text>
<text x="201.4" y="149.4">correct</text>
<text x="204.1" y="145.3">are</text>
<text x="207.4" y="147.3">lines</text>
<text x="208.3" y="145.3">no</text>
<text x="209.3" y="149.4">pins</text>
<text x="211.8" y="145.3">established</text>
<text x="213.1" y="147.3">they</text>
<text x="218.2" y="147.3">will</text>
<text x="222.6" y="147.3">likely</text>
<text x="172.4" y="153.4">Meanwhile,</text>
<text x="183.9" y="153.4">D5</text>
<text x="187.5" y="153.4">does</text>
<text x="193.1" y="153.4">double</text>
<text x="200.6" y="153.4">duty</text>
<text x="205.8" y="153.4">as</text>
<text x="209.1" y="153.4">a</text>
<text x="211.4" y="153.4">PWM out</text>
<text x="221" y="153.4">pin.</text>
</g>
<g font-size="1.8" fill="#006464">
<text x="175.3" y="58">J7</text>
<text x="125.8" y="63.1">J5</text>
<text x="130.4" y="74.2" transform="rotate(-90 130.4 74.2)">1x8</text>
<text x="174.9" y="72.3" transform="rotate(-90 174.9 72.3)">1x10</text>
<text x="117.3" y="89.8">GND</text>
<text x="80.4" y="94.8">1.5k</text>
<text x="80.6" y="92.3">R31</text>
<text x="196.1" y="91">GND</text>
<text x="125.8" y="96.1">J6</text>
<text x="175.3" y="96.1">J4</text>
<text x="212.1" y="99.9">1k</text>
<text x="219.8" y="96.1">NT11</text>
<text x="220.4" y="101.2">NT9</text>
<text x="91.4" y="105">1u</text>
<text x="91.4" y="102.5">C36</text>
<text x="130.4" y="104.7" transform="rotate(-90 130.4 104.7)">1x6</text>
<text x="174.9" y="107.2" transform="rotate(-90 174.9 107.2)">1x8</text>
<text x="211.4" y="102.5">R28</text>
<text x="211.4" y="107.5">R30</text>
<text x="212.1" y="105">1k</text>
<text x="219.8" y="106.3">NT10</text>
<text x="86.9" y="112.6">GND</text>
<text x="211.4" y="112.6">R27</text>
<text x="212.1" y="110.1">1k</text>
</g>
<g font-size="1.8" fill="#a90000">
<text x="179" y="59.4">1</text>
<text x="123.1" y="64.5">1</text>
<text x="179" y="62">2</text>
<text x="179" y="64.5">3</text>
<text x="123.1" y="67.1">2</text>
<text x="123.1" y="69.6">3</text>
<text x="179" y="67.1">4</text>
<text x="179" y="69.6">5</text>
<text x="123.1" y="72.1">4</text>
<text x="123.1" y="74.7">5</text>
<text x="123.1" y="77.2">6</text>
<text x="179" y="72.1">6</text>
<text x="179" y="74.7">7</text>
<text x="179" y="77.2">8</text>
<text x="123.1" y="79.8">7</text>
<text x="123.1" y="82.3">8</text>
<text x="178.4" y="82.3">10</text>
<text x="179" y="79.8">9</text>
<text x="123.1" y="97.5">1</text>
<text x="123.1" y="100.1">2</text>
<text x="179" y="97.5">1</text>
<text x="179" y="100.1">2</text>
<text x="123.1" y="102.6">3</text>
<text x="123.1" y="105.2">4</text>
<text x="123.1" y="107.7">5</text>
<text x="179" y="102.6">3</text>
<text x="179" y="105.2">4</text>
<text x="179" y="107.7">5</text>
<text x="123.1" y="110.2">6</text>
<text x="179" y="110.2">6</text>
<text x="179" y="112.8">7</text>
<text x="179" y="115.3">8</text>
</g>
<g font-size="1.8" fill="#0f0f0f">
<text x="181.6" y="59.3">I2C.SCL</text>
<text x="181.6" y="61.9">I2C.SDA</text>
<text x="181.6" y="69.5">SPI.SCLK</text>
<text x="181.6" y="77.1">SPI.HW_CS</text>
<text x="181.6" y="74.6">SPI.MOSI</text>
<text x="181.6" y="72">SPI.MISO</text>
<text x="181.6" y="82.2">SPI.SD_CS</text>
<text x="55.8" y="97.4">PWM_OUT</text>
<text x="109.1" y="97.4">ANALOG_IN</text>
<text x="181.6" y="97.4">GPOUT2</text>
<text x="181.6" y="100">GPIN2</text>
<text x="229.9" y="97.4">UART.CTS</text>
<text x="103.2" y="107.6">SER_FUNC_SELECT1</text>
<text x="103.2" y="105.1">SER_FUNC_SELECT0</text>
<text x="181.6" y="107.6">GPOUT0</text>
<text x="181.6" y="102.5">GPOUT1</text>
<text x="181.6" y="105.1">GPIN1</text>
<text x="228.6" y="102.5">PWM_OUT</text>
<text x="229.9" y="107.6">UART.RTS</text>
<text x="103.2" y="110.1">SER_FUNC_SELECT2</text>
<text x="181.6" y="110.1">GPIN0</text>
<text x="181.6" y="112.7">UART.MCU_TX</text>
<text x="181.6" y="115.2">UART.MCU_RX</text>
</g>
<text font-size="1.8" fill="#725600" x="100.1" y="101.2">SD_CARD_ENABLE</text>
</svg>
